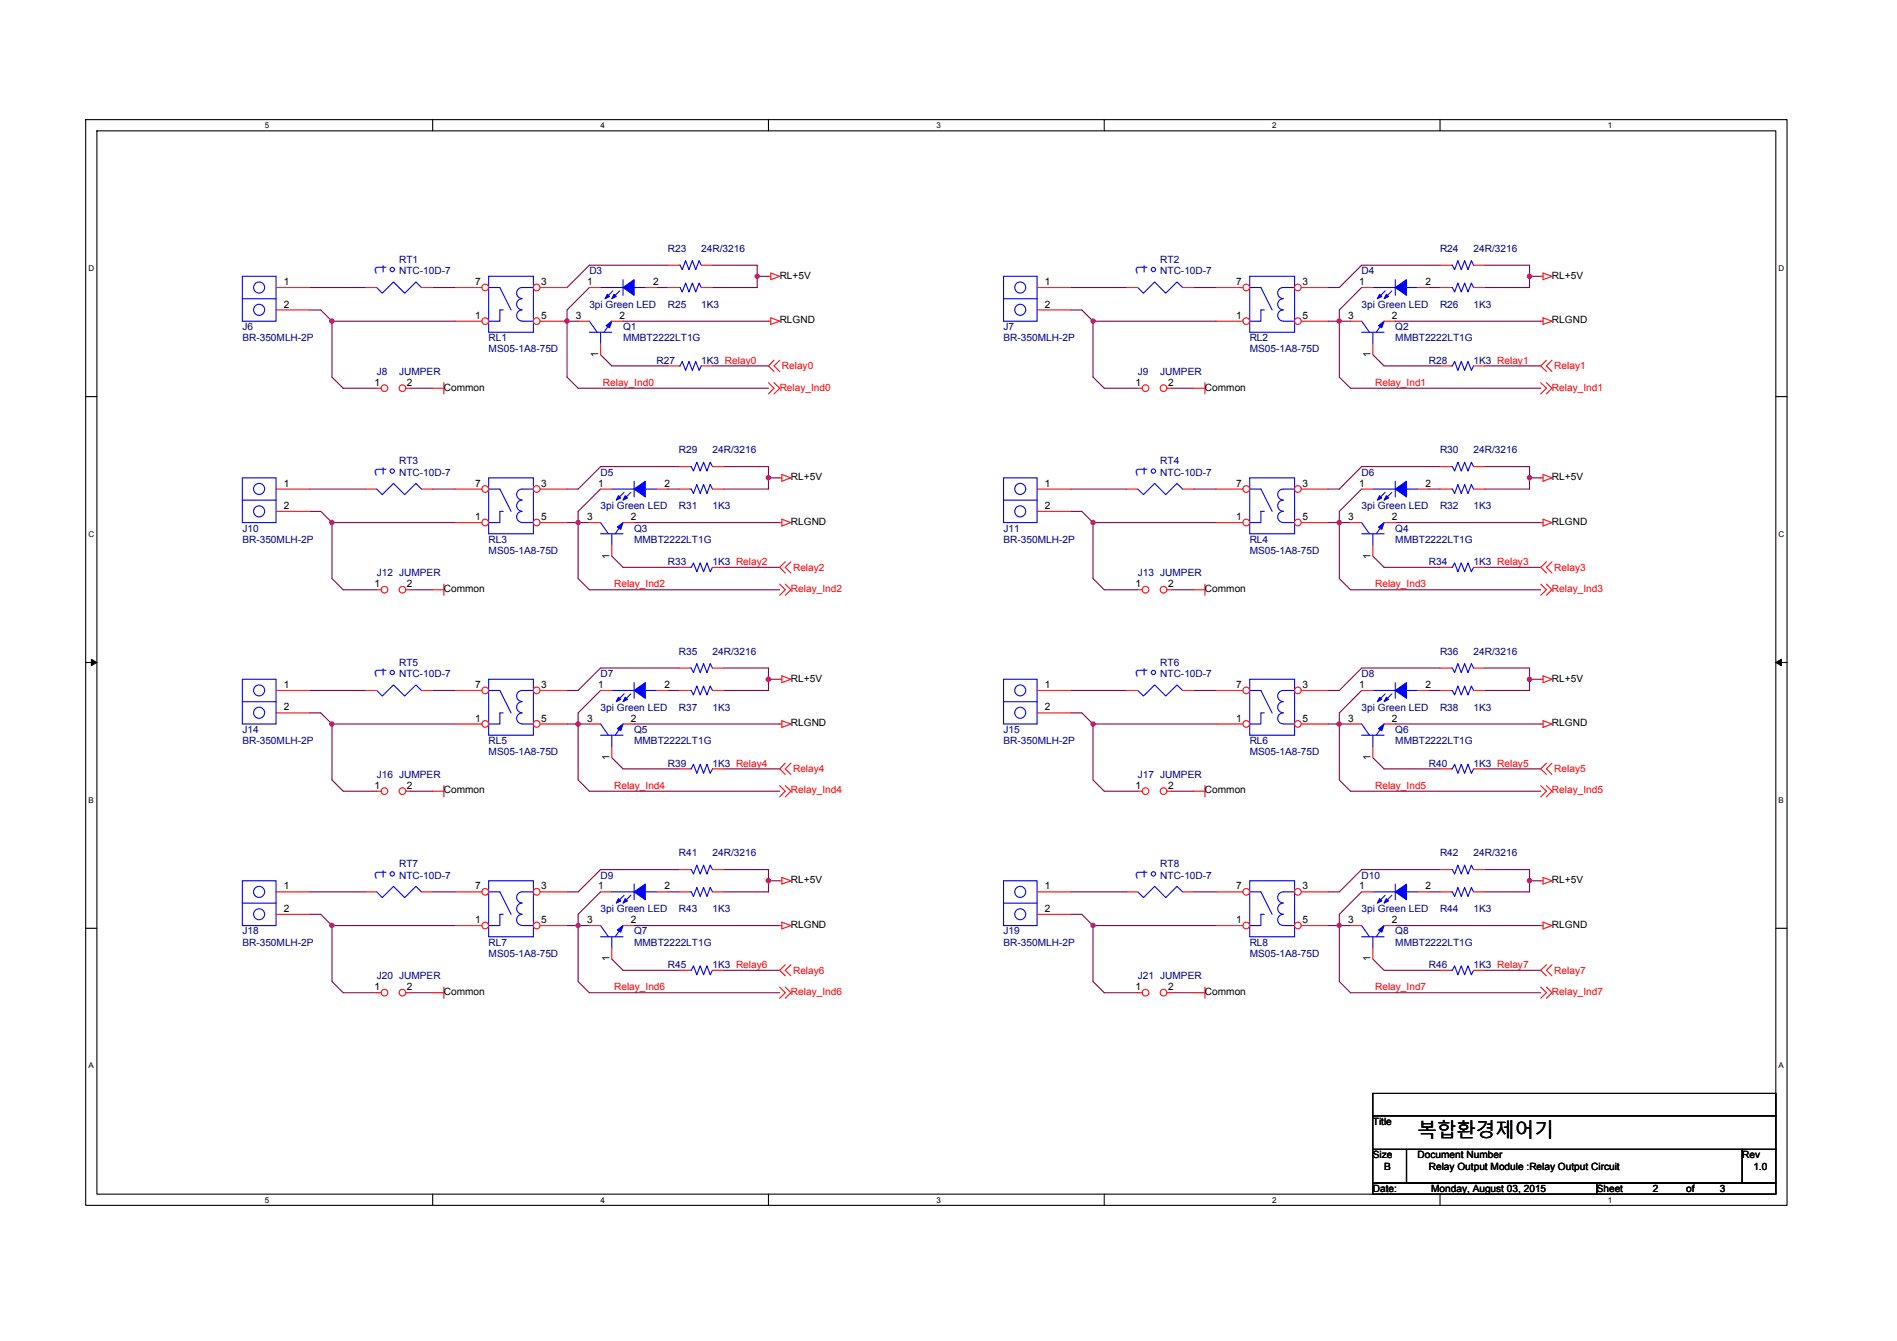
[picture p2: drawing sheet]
<svg xmlns="http://www.w3.org/2000/svg" width="297mm" height="210mm" viewBox="0 0 297 210" stroke-linecap="round" stroke-linejoin="round" font-family="sans-serif">
<path d="M13.4 18.7h266.4v170h-266.4zM15.2 20.5h262.9v166.5h-262.9z" fill="none" stroke="#000" stroke-width=".17"/>
<g fill="#fff">
<path d="M41.5 18.9h.6v1.4h-.6z"/>
<path d="M41.5 187.2h.6v1.4h-.6z"/>
</g>
<path d="M67.8 18.7v1.8M67.8 187v1.7" fill="none" stroke="#000" stroke-width=".17"/>
<g fill="#fff">
<path d="M94 18.9h.7v1.4h-.7z"/>
<path d="M94 187.2h.7v1.4h-.7z"/>
</g>
<path d="M120.3 18.7v1.8M120.3 187v1.7" fill="none" stroke="#000" stroke-width=".17"/>
<g fill="#fff">
<path d="M146.6 18.9h.7v1.4h-.7z"/>
<path d="M146.6 187.2h.7v1.4h-.7z"/>
</g>
<path d="M172.9 18.7v1.8M172.9 187v1.7" fill="none" stroke="#000" stroke-width=".17"/>
<g fill="#fff">
<path d="M199.2 18.9h.7v1.4h-.7z"/>
<path d="M199.2 187.2h.7v1.4h-.7z"/>
</g>
<path d="M225.5 18.7v1.8M225.5 187v1.7" fill="none" stroke="#000" stroke-width=".17"/>
<g fill="#fff">
<path d="M251.8 18.9h.7v1.4h-.7z"/>
<path d="M251.8 187.2h.7v1.4h-.7z"/>
<path d="M13.9 41.3h.8v1.4h-.8z"/>
<path d="M278.5 41.3h.9v1.4h-.9z"/>
<path d="M13.9 82.9h.8v1.4h-.8z"/>
<path d="M278.5 82.9h.9v1.4h-.9z"/>
</g>
<path d="M13.4 62.1h1.8M278.1 62.1h1.7" fill="none" stroke="#000" stroke-width=".17"/>
<g fill="#fff">
<path d="M13.9 124.5h.8v1.4h-.8z"/>
<path d="M278.5 124.5h.8v1.4h-.8z"/>
</g>
<path d="M13.4 103.7h1.8M278.1 103.7h1.7" fill="none" stroke="#000" stroke-width=".17"/>
<path d="M14.3 103.2l.9 .5-.9 .5zM278.1 103.7l.8-.5v1z" fill="#000" stroke="#000" stroke-width=".16"/>
<g fill="#fff">
<path d="M13.8 166.2h.9v1.4h-.9z"/>
<path d="M278.5 166.2h.8v1.4h-.8z"/>
</g>
<path d="M13.4 145.4h1.8M278.1 145.4h1.7M215 171.2h63.1v3.5h-63.1zM215 174.7h63.1v5.3h-63.1zM215 180h5.2v5.2h-5.2zM220.2 180h52.6v5.2h-52.6zM272.8 180h5.3v5.2h-5.3zM215 185.2h35v1.8h-35zM250 185.2h28.1v1.8h-28.1z" fill="none" stroke="#000" stroke-width=".17"/>
<g fill="none" stroke="#800040" stroke-width=".17">
<path d="M48.5 48.5h1.7l1.8 1.8M48.5 45h8.7M52 50.3h19.3M52 50.3v8.8l1.7 1.7h5.3M67.8 45h3.5M88.8 50.3v8.8l1.7 1.7h29.8M88.8 50.3h1.7M92.3 45l-3.5 3.5v1.8M94 55.5l1.8 1.8h8.8M97.6 50.3h22.7M102.8 45h1.8M104.6 41.5h-12.3l-3.5 3.5"/>
<path d="M111.6 41.5h7v1.8h1.7M111.6 57.3h8.7M118.6 43.3v1.7h-7M167.7 48.5h1.7l1.8 1.8M167.7 45h8.7M171.2 50.3v8.8l1.7 1.7h5.3M171.2 50.3h19.2M186.9 45h3.5M208 50.3h1.7M209.7 50.3h1.8M209.7 50.3v8.8l1.8 1.7h29.8M213.2 45l-3.5 3.5v1.8"/>
<path d="M215 55.5l1.7 1.8h8.8M218.5 50.3h22.8M223.7 45h1.8M225.5 41.5h-12.3l-3.5 3.5h-1.7M232.5 57.3h8.8M232.5 41.5h7v1.8h1.8M239.5 43.3v1.7h-7M48.5 76.6h8.7M64.2 60.8h3.6M67.8 76.6h3.5M94 76.6l-3.5 3.5v1.7M104.6 76.6h1.7"/>
<path d="M106.3 73.1h-12.3l-3.5 3.5h-1.7M113.3 73.1h7v1.7M120.3 74.8v1.8h-7M120.3 74.8h1.8M167.7 76.6h8.7M183.4 60.8h3.5M186.9 76.6h3.5M213.2 76.6l-3.5 3.5v1.7M223.7 76.6h1.8M225.5 73.1h-12.3l-3.5 3.5h-1.7M232.5 73.1h7v1.7M239.5 74.8h1.8"/>
<path d="M239.5 74.8v1.8h-7M48.5 80.1h1.7l1.8 1.7M52 81.8v8.8l1.7 1.8h5.3M52 81.8h19.3M64.2 92.4h3.6M88.8 81.8h1.7M90.5 81.8v8.8l1.8 1.8h29.8M90.5 81.8h1.8M95.8 87.1l1.8 1.7h8.7M99.3 81.8h22.8M113.3 88.8h8.8M167.7 80.1h1.7l1.8 1.7"/>
<path d="M171.2 81.8v8.8l1.7 1.8h5.3M171.2 81.8h19.2M183.4 92.4h3.5M208 81.8h1.7M209.7 81.8h1.8M209.7 81.8v8.8l1.8 1.8h29.8M215 87.1l1.7 1.7h8.8M218.5 81.8h22.8M232.5 88.8h8.8M48.5 111.6h1.7l1.8 1.8M48.5 108.1h8.7M52 113.4h19.3"/>
<path d="M52 113.4v8.7l1.7 1.8h5.3M67.8 108.1h3.5M88.8 113.4h1.7M90.5 113.4v8.7l1.8 1.8h29.8M90.5 113.4h1.8M94 108.1l-3.5 3.5v1.8M95.8 118.6l1.8 1.8h8.7M99.3 113.4h22.8M104.6 108.1h1.7M106.3 104.6h-12.3l-3.5 3.5h-1.7M113.3 104.6h7v1.8M120.3 106.4v1.7h-7"/>
<path d="M120.3 106.4h1.8M167.7 111.6h1.7l1.8 1.8M167.7 108.1h8.7M171.2 113.4v8.7l1.7 1.8h5.3M171.2 113.4h19.2M186.9 108.1h3.5M208 113.4h1.7M209.7 113.4h1.8M209.7 113.4v8.7l1.8 1.8h29.8M213.2 108.1l-3.5 3.5v1.8M215 118.6l1.7 1.8h8.8M218.5 113.4h22.8"/>
<path d="M223.7 108.1h1.8M225.5 104.6h-12.3l-3.5 3.5h-1.7M232.5 104.6h7v1.8M239.5 106.4h1.8M239.5 106.4v1.7h-7M48.5 139.7h8.7M64.2 123.9h3.6M67.8 139.7h3.5M94 139.7l-3.5 3.5v1.7M104.6 139.7h1.7M106.3 136.2h-12.3l-3.5 3.5h-1.7M113.3 136.2h7v1.7"/>
<path d="M113.3 120.4h8.8M120.3 137.9v1.8h-7M120.3 137.9h1.8M167.7 139.7h8.7M183.4 123.9h3.5M186.9 139.7h3.5M213.2 139.7l-3.5 3.5v1.7M223.7 139.7h1.8M225.5 136.2h-12.3l-3.5 3.5h-1.7M232.5 120.4h8.8M232.5 136.2h7v1.7M239.5 137.9v1.8h-7"/>
<path d="M239.5 137.9h1.8M48.5 143.2h1.7l1.8 1.7M52 144.9h19.3M52 144.9v8.8l1.7 1.7h5.3M64.2 155.4h3.6M88.8 144.9h1.7M90.5 144.9v8.8l1.8 1.7h29.8M90.5 144.9h1.8M95.8 150.2l1.8 1.7h8.7M99.3 144.9h22.8M113.3 151.9h8.8M167.7 143.2h1.7l1.8 1.7"/>
<path d="M171.2 144.9h19.2M171.2 144.9v8.8l1.7 1.7h5.3M183.4 155.4h3.5M208 144.9h1.7M209.7 144.9h1.8M209.7 144.9v8.8l1.8 1.7h29.8M215 150.2l1.7 1.7h8.8M218.5 144.9h22.8M232.5 151.9h8.8"/>
</g>
<g fill="#f0f" stroke="#f0f" stroke-width=".17">
<circle cx="52" cy="50.3" r=".34"/>
<circle cx="171.2" cy="113.4" r=".34"/>
<circle cx="52" cy="81.8" r=".34"/>
<circle cx="171.1" cy="81.8" r=".34"/>
<circle cx="52" cy="113.4" r=".34"/>
<circle cx="52" cy="144.9" r=".34"/>
<circle cx="171.2" cy="144.9" r=".34"/>
<circle cx="239.5" cy="43.3" r=".34"/>
<circle cx="209.7" cy="50.3" r=".34"/>
<circle cx="120.3" cy="74.8" r=".35"/>
<circle cx="90.5" cy="81.8" r=".34"/>
<circle cx="239.5" cy="74.8" r=".34"/>
<circle cx="209.7" cy="81.8" r=".34"/>
<circle cx="120.3" cy="106.4" r=".35"/>
<circle cx="90.5" cy="113.4" r=".34"/>
<circle cx="239.5" cy="106.4" r=".34"/>
<circle cx="209.7" cy="113.4" r=".34"/>
<circle cx="120.3" cy="137.9" r=".35"/>
<circle cx="90.5" cy="144.9" r=".34"/>
<circle cx="239.5" cy="137.9" r=".34"/>
<circle cx="209.7" cy="144.9" r=".34"/>
<circle cx="118.6" cy="43.3" r=".34"/>
<circle cx="88.8" cy="50.3" r=".34"/>
<circle cx="171.2" cy="50.3" r=".34"/>
</g>
<g fill="none" stroke="#f00" stroke-width=".17">
<path d="M69.5 59.9v1.8M120.3 43.3h.4M120.3 50.3h.4M120.3 59.9l.9 .9-.9 .9M120.7 42.8l1.4 .5-1.4 .5zM120.7 49.8l1.4 .5-1.4 .5zM121.2 56.4l-.9 .9 .9 .9M121.2 59.9l.9 .9-.9 .9M122.1 56.4l-.9 .9 .9 .9M188.7 59.9v1.8M241.3 59.9l.8 .9-.8 .9M241.3 43.3h.3"/>
<path d="M241.3 50.3h.3M241.6 42.8l1.4 .5-1.4 .5zM241.6 49.8l1.4 .5-1.4 .5zM242.1 59.9l.9 .9-.9 .9M242.1 56.4l-.8 .9 .8 .9M243 56.4l-.9 .9 .9 .9M67.8 60.8h1.7M122.1 74.8h.3M122.4 74.3l1.4 .5-1.4 .6zM186.9 60.8h1.8M241.3 74.8h.3M241.6 74.3l1.4 .5-1.4 .6z"/>
<path d="M67.8 92.4h1.7M69.5 91.5v1.7M122.1 91.5l.9 .9-.9 .8M122.1 81.8h.3M122.4 81.3l1.4 .5-1.4 .6zM123 91.5l.8 .9-.8 .8M123 88l-.9 .8 .9 .9M123.8 88l-.8 .8 .8 .9M186.9 92.4h1.8M188.7 91.5v1.7M241.3 91.5l.8 .9-.8 .8M241.3 81.8h.3"/>
<path d="M241.6 81.3l1.4 .5-1.4 .6zM242.1 91.5l.9 .9-.9 .8M242.1 88l-.8 .8 .8 .9M243 88l-.9 .8 .9 .9M122.1 106.4h.3M122.1 113.4h.3M122.4 105.8l1.4 .6-1.4 .5zM122.4 112.9l1.4 .5-1.4 .5zM123 119.5l-.9 .9 .9 .9M123.8 119.5l-.8 .9 .8 .9M225.5 108.1h1.7M230.7 108.1h1.8"/>
<path d="M241.3 106.4h.3M241.3 113.4h.3M241.6 105.8l1.4 .6-1.4 .5zM241.6 112.9l1.4 .5-1.4 .5zM242.1 119.5l-.8 .9 .8 .9M243 119.5l-.9 .9 .9 .9M67.8 123.9h1.7M69.5 123v1.8M122.1 123l.9 .9-.9 .9M122.1 137.9h.3M122.4 137.4l1.4 .5-1.4 .5zM123 123l.8 .9-.8 .9"/>
<path d="M186.9 123.9h1.8M188.7 123v1.8M241.3 123l.8 .9-.8 .9M241.3 137.9h.3M241.6 137.4l1.4 .5-1.4 .5zM242.1 123l.9 .9-.9 .9M67.8 155.4h1.7M69.5 154.6v1.7M122.1 154.6l.9 .8-.9 .9M122.1 144.9h.3M122.4 144.4l1.4 .5-1.4 .6zM123 154.6l.8 .8-.8 .9"/>
<path d="M123 151.1l-.9 .8 .9 .9M123.8 151.1l-.8 .8 .8 .9M186.9 155.4h1.8M188.7 154.6v1.7M241.3 154.6l.8 .8-.8 .9M241.3 144.9h.3M241.6 144.4l1.4 .5-1.4 .6zM242.1 154.6l.9 .8-.9 .9M242.1 151.1l-.8 .8 .8 .9M243 151.1l-.9 .8 .9 .9"/>
</g>
<path d="M195.7 76.6h1.7l1.8 3.5M195.7 74.8h7v8.8h-7zM200.9 78.3a.87 .87 0 0 0-.8 .9 .87 .87 0 0 0 .8 .9M202.7 76.6h-1.8a.86 .86 0 0 0-.8 .8 .86 .86 0 0 0 .8 .9M198 80.1h-.6v1.7h-1.7M200.9 80.1a.87 .87 0 0 0-.8 .8 .87 .87 0 0 0 .8 .9h1.8M227.2 108.1h.2l.4 .7 .5-1.4 .5 1.4 .5-1.4 .6 1.4 .5-1.4 .3 .7" fill="none" stroke="#00f" stroke-width=".17"/>
<circle cx="195.1" cy="81.8" r=".52" fill="#fff" stroke="#f00" stroke-width=".17"/>
<path d="M190.4 81.8h4.2" fill="none" stroke="#f00" stroke-width=".17"/>
<circle cx="203.2" cy="76.6" r=".52" fill="#fff" stroke="#f00" stroke-width=".17"/>
<path d="M203.8 76.6h4.2" fill="none" stroke="#f00" stroke-width=".17"/>
<circle cx="203.2" cy="81.8" r=".52" fill="#fff" stroke="#f00" stroke-width=".17"/>
<path d="M203.8 81.8h4.2" fill="none" stroke="#f00" stroke-width=".17"/>
<circle cx="195.1" cy="76.6" r=".52" fill="#fff" stroke="#f00" stroke-width=".17"/>
<path d="M104.6 41.5h1.7M109.8 41.5h1.8M176.4 45h1.8M185.2 45h1.7M43.2 76.6h5.3M190.4 76.6h4.2M43.2 80.1h5.3" fill="none" stroke="#f00" stroke-width=".17"/>
<g fill="none" stroke="#00f" stroke-width=".17">
<path d="M106.3 41.5h.2l.3 .7 .6-1.4 .5 1.4 .5-1.4 .5 1.4 .6-1.4 .3 .7M178.2 45l.8 .9 1.8-1.7 1.7 1.7 1.8-1.7 .9 .8M195.7 45h1.7l1.8 3.5M195.7 43.3h7v8.7h-7zM198 48.5h-.6v1.8h-1.7M200.9 46.8a.87 .87 0 0 0-.8 .8 .87 .87 0 0 0 .8 .9M200.9 48.5a.87 .87 0 0 0-.8 .9 .87 .87 0 0 0 .8 .9M201 50.3h1.7M202.7 45h-1.8a.87 .87 0 0 0-.8 .9 .87 .87 0 0 0 .8 .9M37.9 74.8h5.3v7h-5.3zM37.9 78.3h5.3"/>
<circle cx="180.6" cy="42.2" r=".34"/>
<circle cx="40.6" cy="76.6" r=".87"/>
<circle cx="40.6" cy="80.1" r=".87"/>
</g>
<circle cx="195.1" cy="50.3" r=".52" fill="#fff" stroke="#f00" stroke-width=".17"/>
<path d="M190.4 50.3h4.2" fill="none" stroke="#f00" stroke-width=".17"/>
<circle cx="203.2" cy="45" r=".52" fill="#fff" stroke="#f00" stroke-width=".17"/>
<path d="M203.8 45h4.2" fill="none" stroke="#f00" stroke-width=".17"/>
<circle cx="203.2" cy="50.3" r=".52" fill="#fff" stroke="#f00" stroke-width=".17"/>
<path d="M203.8 50.3h4.2" fill="none" stroke="#f00" stroke-width=".17"/>
<circle cx="195.1" cy="45" r=".52" fill="#fff" stroke="#f00" stroke-width=".17"/>
<path d="M190.4 45h4.2" fill="none" stroke="#f00" stroke-width=".17"/>
<circle cx="60.2" cy="155.4" r=".52" fill="#fff" stroke="#f00" stroke-width=".17"/>
<path d="M59 155.4h.7" fill="none" stroke="#f00" stroke-width=".17"/>
<circle cx="63" cy="155.4" r=".52" fill="#fff" stroke="#f00" stroke-width=".17"/>
<g fill="none" stroke="#f00" stroke-width=".17">
<path d="M43.2 45h5.3M43.2 48.5h5.3M213.2 45h1.8M222 45h1.7M162.4 76.6h5.3M213.2 76.6h1.8M222 76.6h1.7M92.3 81.8h1.7M95.8 85.3v1.8M97.6 81.8h1.7M162.4 80.1h5.3M211.5 113.4h1.7"/>
<path d="M213.2 108.1h1.8M215 116.9v1.7M216.7 113.4h1.8M222 108.1h1.7M43.2 139.7h5.3M106.3 136.2h1.8M111.6 136.2h1.7M213.2 139.7h1.8M222 139.7h1.7M225.5 139.7h1.7M225.5 136.2h1.7M230.7 139.7h1.8"/>
<path d="M230.7 136.2h1.8M43.2 143.2h5.3M63.6 155.4h.6M225.5 151.9h1.7M230.7 151.9h1.8"/>
</g>
<g fill="none" stroke="#00f" stroke-width=".17">
<path d="M37.9 43.3h5.3v7h-5.3zM37.9 46.8h5.3M215 45h3.5M216.9 45.6l-1 1M217.9 45.6l-1 1M218.5 43.8v2.4M220.2 45h1.8M157.1 74.8h5.3v7h-5.3zM157.1 78.3h5.3M215 76.6h3.5M216.9 77.1l-1 1M217.9 77.1l-1 1"/>
<path d="M218.5 75.4v2.4M220.2 76.6h1.8M94 81.8l1.3 1.8M94 83.6h3.6M95.8 83.6v1.7M97.6 81.8l-1.3 1.8M213.2 113.4l1.2 1.7M213.2 115.1h3.5M215 115.1v1.8M215 108.1h3.5M216.7 113.4l-1.2 1.7M216.9 108.6l-1 1.1"/>
<path d="M217.9 108.6l-1 1.1M218.5 106.9v2.4M220.2 108.1h1.8M37.9 137.9h5.3v7h-5.3zM108.1 136.2h.1l.4 .7 .5-1.4 .5 1.4 .6-1.4 .5 1.4 .5-1.4 .4 .7M215 139.7h3.5M218.5 138.4v2.5M220.2 139.7h1.8M227.2 139.7h.2l.4 .7 .5-1.4 .5 1.4 .5-1.4 .6 1.4 .5-1.4 .3 .7M227.2 136.2h.2l.4 .7 .5-1.4 .5 1.4 .5-1.4 .6 1.4 .5-1.4 .3 .7M37.9 141.4h5.3M216.9 140.2l-1 1"/>
<path d="M217.9 140.2l-1 1M227.2 151.9h.2l.4-.7 .5 1.4 .5-1.4 .5 1.4 .6-1.4 .5 1.4 .3-.7"/>
<circle cx="40.6" cy="48.5" r=".87"/>
<circle cx="40.6" cy="45" r=".87"/>
<circle cx="159.7" cy="76.6" r=".86"/>
<circle cx="159.7" cy="80.1" r=".86"/>
<circle cx="40.6" cy="139.7" r=".87"/>
<circle cx="40.6" cy="143.2" r=".86"/>
</g>
<g fill="#00f" stroke="#00f" stroke-width=".17">
<path d="M218.5 139.7l1.7-1.3v2.5z" fill-rule="evenodd"/>
<path d="M216 140.7l.4 .4-.7 .3z" fill-rule="evenodd"/>
<path d="M217.1 140.7l.3 .4-.7 .3z" fill-rule="evenodd"/>
<path d="M215.9 114.1l.8-.7-.3 1z" fill-rule="evenodd"/>
<path d="M218.5 108.1l1.7-1.2v2.4z" fill-rule="evenodd"/>
<path d="M216 109.2l.4 .3-.7 .4z" fill-rule="evenodd"/>
<path d="M217.1 109.2l.3 .3-.7 .4z" fill-rule="evenodd"/>
<path d="M218.5 76.6l1.7-1.2v2.4z" fill-rule="evenodd"/>
<path d="M216 77.6l.4 .4-.7 .3z" fill-rule="evenodd"/>
<path d="M217.1 77.6l.3 .4-.7 .3z" fill-rule="evenodd"/>
<path d="M96.7 82.5l.9-.7-.4 1.1z" fill-rule="evenodd"/>
<path d="M218.5 45l1.7-1.2v2.4z" fill-rule="evenodd"/>
<path d="M216 46.1l.4 .3-.7 .4z" fill-rule="evenodd"/>
<path d="M217.1 46.1l.3 .3-.7 .4z" fill-rule="evenodd"/>
</g>
<circle cx="60.2" cy="92.3" r=".52" fill="#fff" stroke="#f00" stroke-width=".17"/>
<path d="M59 92.4h.7" fill="none" stroke="#f00" stroke-width=".17"/>
<circle cx="63" cy="92.3" r=".52" fill="#fff" stroke="#f00" stroke-width=".17"/>
<path d="M63.6 92.4h.6" fill="none" stroke="#f00" stroke-width=".17"/>
<path d="M76.5 139.7h1.8l1.7 3.5M76.5 137.9h7v8.8h-7zM81.7 139.7a.87 .87 0 0 0-.8 .8 .87 .87 0 0 0 .8 .9M81.8 139.7h1.7M78.8 143.2h-.5v1.7h-1.8M81.7 141.4a.87 .87 0 0 0-.8 .9 .87 .87 0 0 0 .8 .9 .88 .88 0 0 0-.8 .8 .88 .88 0 0 0 .8 .9M81.8 144.9h1.7" fill="none" stroke="#00f" stroke-width=".17"/>
<circle cx="76" cy="144.9" r=".52" fill="#fff" stroke="#f00" stroke-width=".17"/>
<path d="M71.3 144.9h4.2" fill="none" stroke="#f00" stroke-width=".17"/>
<circle cx="84" cy="139.6" r=".52" fill="#fff" stroke="#f00" stroke-width=".17"/>
<path d="M84.6 139.7h4.2" fill="none" stroke="#f00" stroke-width=".17"/>
<circle cx="84" cy="144.9" r=".52" fill="#fff" stroke="#f00" stroke-width=".17"/>
<path d="M84.6 144.9h4.2" fill="none" stroke="#f00" stroke-width=".17"/>
<circle cx="76" cy="139.6" r=".52" fill="#fff" stroke="#f00" stroke-width=".17"/>
<path d="M71.3 139.7h4.2" fill="none" stroke="#f00" stroke-width=".17"/>
<path d="M195.7 108.1h1.7l1.8 3.5M195.7 106.4h7v8.7h-7zM198 111.6h-.6v1.8h-1.7M200.9 109.9a.87 .87 0 0 0-.8 .8 .87 .87 0 0 0 .8 .9M200.9 111.6a.86 .86 0 0 0-.8 .9 .86 .86 0 0 0 .8 .8l1.8 .1M202.7 108.1h-1.8a.87 .87 0 0 0-.8 .9 .87 .87 0 0 0 .8 .9" fill="none" stroke="#00f" stroke-width=".17"/>
<circle cx="195.1" cy="113.4" r=".52" fill="#fff" stroke="#f00" stroke-width=".17"/>
<path d="M190.4 113.4h4.2" fill="none" stroke="#f00" stroke-width=".17"/>
<circle cx="203.2" cy="108.1" r=".52" fill="#fff" stroke="#f00" stroke-width=".17"/>
<path d="M203.8 108.1h4.2" fill="none" stroke="#f00" stroke-width=".17"/>
<circle cx="203.2" cy="113.4" r=".52" fill="#fff" stroke="#f00" stroke-width=".17"/>
<path d="M203.8 113.4h4.2" fill="none" stroke="#f00" stroke-width=".17"/>
<circle cx="195.1" cy="108.1" r=".52" fill="#fff" stroke="#f00" stroke-width=".17"/>
<path d="M190.4 108.1h4.2" fill="none" stroke="#f00" stroke-width=".17"/>
<circle cx="179.4" cy="60.8" r=".52" fill="#fff" stroke="#f00" stroke-width=".17"/>
<path d="M178.2 60.8h.7" fill="none" stroke="#f00" stroke-width=".17"/>
<circle cx="182.2" cy="60.8" r=".52" fill="#fff" stroke="#f00" stroke-width=".17"/>
<path d="M182.7 60.8h.7M225.5 76.6h1.7M230.7 76.6h1.8M162.4 139.7h5.3M162.4 143.2h5.3M211.5 144.9h1.7M215 148.4v1.8M216.7 144.9h1.8" fill="none" stroke="#f00" stroke-width=".17"/>
<g fill="none" stroke="#00f" stroke-width=".17">
<path d="M227.2 76.6h.2l.4 .7 .5-1.4 .5 1.4 .5-1.4 .6 1.4 .5-1.4 .3 .7M157.1 137.9h5.3v7h-5.3zM157.1 141.4h5.3M213.2 144.9l1.2 1.8M213.2 146.7h3.5M215 146.7v1.7M216.7 144.9l-1.2 1.8"/>
<circle cx="159.7" cy="139.7" r=".86"/>
<circle cx="159.8" cy="143.2" r=".86"/>
</g>
<path d="M215.9 145.6l.8-.7-.3 1.1z" fill-rule="evenodd" fill="#00f" stroke="#00f" stroke-width=".17"/>
<circle cx="179.4" cy="92.3" r=".52" fill="#fff" stroke="#f00" stroke-width=".17"/>
<path d="M178.2 92.4h.7" fill="none" stroke="#f00" stroke-width=".17"/>
<circle cx="182.2" cy="92.3" r=".52" fill="#fff" stroke="#f00" stroke-width=".17"/>
<path d="M90.5 50.3h1.8M94 53.8v1.7M95.8 50.3h1.8M182.7 92.4h.7" fill="none" stroke="#f00" stroke-width=".17"/>
<path d="M92.3 50.3l1.2 1.7M92.3 52h3.5M94 52v1.8M95.8 50.3l-1.2 1.7" fill="none" stroke="#00f" stroke-width=".17"/>
<path d="M94.9 51l.9-.7-.4 1z" fill-rule="evenodd" fill="#00f" stroke="#00f" stroke-width=".17"/>
<circle cx="179.4" cy="155.4" r=".52" fill="#fff" stroke="#f00" stroke-width=".17"/>
<path d="M178.2 155.4h.7" fill="none" stroke="#f00" stroke-width=".17"/>
<circle cx="182.2" cy="155.4" r=".52" fill="#fff" stroke="#f00" stroke-width=".17"/>
<g fill="none" stroke="#f00" stroke-width=".17">
<path d="M104.6 57.3h1.7M109.8 57.3h1.8M225.5 41.5h1.7M225.5 45h1.7M230.7 41.5h1.8M230.7 45h1.8M57.2 108.1h1.8M66 108.1h1.8M92.3 113.4h1.7M95.8 116.9v1.7M97.6 113.4h1.7M106.3 104.6h1.8"/>
<path d="M111.6 104.6h1.7M176.4 108.1h1.8M185.2 108.1h1.7M94 139.7h1.8M102.8 139.7h1.8M106.3 139.7h1.8M111.6 139.7h1.7M225.5 120.4h1.7M230.7 120.4h1.8M182.7 155.4h.7"/>
</g>
<g fill="none" stroke="#00f" stroke-width=".17">
<path d="M106.3 57.3h.2l.3-.7 .6 1.4 .5-1.4 .5 1.4 .5-1.4 .6 1.4 .3-.7M227.2 41.5h.2l.4 .7 .5-1.4 .5 1.4 .5-1.4 .6 1.4 .5-1.4 .3 .7M227.2 45h.2l.4 .7 .5-1.4 .5 1.4 .5-1.4 .6 1.4 .5-1.4 .3 .7M59 108.1l.9 .9 1.7-1.7 1.8 1.7 1.7-1.7 .9 .8M76.5 108.1h1.8l1.7 3.5M76.5 106.4h7v8.7h-7zM78.8 111.6h-.5v1.8h-1.8M81.7 108.1a.87 .87 0 0 0-.8 .9 .87 .87 0 0 0 .8 .9M81.7 109.9a.87 .87 0 0 0-.8 .8 .87 .87 0 0 0 .8 .9M81.7 111.6a.86 .86 0 0 0-.8 .9 .86 .86 0 0 0 .8 .8M81.8 113.4h1.7M81.8 108.1h1.7"/>
<path d="M94 113.4l1.3 1.7M94 115.1h3.6M95.8 115.1v1.8M97.6 113.4l-1.3 1.7M108.1 104.6h.1l.4 .7 .5-1.4 .5 1.4 .6-1.4 .5 1.4 .5-1.4 .4 .7M178.2 108.1l.8 .9 1.8-1.7 1.7 1.7 1.8-1.7 .9 .8M95.8 139.7h3.5M99.3 138.4v2.5M101 139.7h1.8M108.1 139.7h.1l.4 .7 .5-1.4 .5 1.4 .6-1.4 .5 1.4 .5-1.4 .4 .7M227.2 120.4h.2l.4-.7 .5 1.4 .5-1.4 .5 1.4 .6-1.4 .5 1.4 .3-.7M97.7 140.2l-1 1"/>
<path d="M98.8 140.2l-1.1 1"/>
<circle cx="61.4" cy="105.3" r=".34"/>
<circle cx="180.6" cy="105.3" r=".34"/>
</g>
<g fill="#00f" stroke="#00f" stroke-width=".17">
<path d="M96.7 114.1l.9-.7-.4 1z" fill-rule="evenodd"/>
<path d="M99.3 139.7l1.7-1.3v2.5z" fill-rule="evenodd"/>
<path d="M96.8 140.7l.4 .4-.7 .3z" fill-rule="evenodd"/>
<path d="M97.9 140.7l.4 .4-.7 .3z" fill-rule="evenodd"/>
</g>
<circle cx="76" cy="113.4" r=".52" fill="#fff" stroke="#f00" stroke-width=".17"/>
<path d="M71.3 113.4h4.2" fill="none" stroke="#f00" stroke-width=".17"/>
<circle cx="84" cy="108.1" r=".52" fill="#fff" stroke="#f00" stroke-width=".17"/>
<path d="M84.6 108.1h4.2" fill="none" stroke="#f00" stroke-width=".17"/>
<circle cx="84" cy="113.4" r=".52" fill="#fff" stroke="#f00" stroke-width=".17"/>
<path d="M84.6 113.4h4.2" fill="none" stroke="#f00" stroke-width=".17"/>
<circle cx="76" cy="108.1" r=".52" fill="#fff" stroke="#f00" stroke-width=".17"/>
<path d="M71.3 108.1h4.2" fill="none" stroke="#f00" stroke-width=".17"/>
<circle cx="179.4" cy="123.9" r=".52" fill="#fff" stroke="#f00" stroke-width=".17"/>
<path d="M178.2 123.9h.7" fill="none" stroke="#f00" stroke-width=".17"/>
<circle cx="182.2" cy="123.9" r=".52" fill="#fff" stroke="#f00" stroke-width=".17"/>
<path d="M182.7 123.9h.7" fill="none" stroke="#f00" stroke-width=".17"/>
<path d="M76.5 76.6h1.8l1.7 3.5M76.5 74.8h7v8.8h-7zM81.7 76.6a.86 .86 0 0 0-.8 .8 .86 .86 0 0 0 .8 .9M81.7 78.3a.87 .87 0 0 0-.8 .9 .87 .87 0 0 0 .8 .9M81.8 76.6h1.7M78.8 80.1h-.5v1.7h-1.8M81.7 80.1a.87 .87 0 0 0-.8 .8 .87 .87 0 0 0 .8 .9M81.8 81.8h1.7" fill="none" stroke="#00f" stroke-width=".17"/>
<circle cx="76" cy="81.8" r=".52" fill="#fff" stroke="#f00" stroke-width=".17"/>
<path d="M71.3 81.8h4.2" fill="none" stroke="#f00" stroke-width=".17"/>
<circle cx="84" cy="76.6" r=".52" fill="#fff" stroke="#f00" stroke-width=".17"/>
<path d="M84.6 76.6h4.2" fill="none" stroke="#f00" stroke-width=".17"/>
<circle cx="84" cy="81.8" r=".52" fill="#fff" stroke="#f00" stroke-width=".17"/>
<path d="M84.6 81.8h4.2" fill="none" stroke="#f00" stroke-width=".17"/>
<circle cx="76" cy="76.6" r=".52" fill="#fff" stroke="#f00" stroke-width=".17"/>
<path d="M162.4 45h5.3M162.4 48.5h5.3M71.3 76.6h4.2" fill="none" stroke="#f00" stroke-width=".17"/>
<g fill="none" stroke="#00f" stroke-width=".17">
<path d="M157.1 43.3h5.3v7h-5.3zM157.1 46.8h5.3"/>
<circle cx="159.7" cy="48.5" r=".86"/>
<circle cx="159.7" cy="45" r=".86"/>
</g>
<circle cx="60.2" cy="60.8" r=".52" fill="#fff" stroke="#f00" stroke-width=".17"/>
<path d="M59 60.8h.7" fill="none" stroke="#f00" stroke-width=".17"/>
<circle cx="63" cy="60.8" r=".52" fill="#fff" stroke="#f00" stroke-width=".17"/>
<path d="M211.5 50.3h1.7M215 53.8v1.7M216.7 50.3h1.8M63.6 60.8h.6" fill="none" stroke="#f00" stroke-width=".17"/>
<path d="M76.5 45h1.8l1.7 3.5M76.5 43.3h7v8.7h-7zM78.8 48.5h-.5v1.8h-1.8M81.7 45a.87 .87 0 0 0-.8 .9 .87 .87 0 0 0 .8 .9M81.7 46.8a.87 .87 0 0 0-.8 .8 .87 .87 0 0 0 .8 .9M81.7 48.5a.87 .87 0 0 0-.8 .9 .87 .87 0 0 0 .8 .9M81.8 50.3h1.7M81.8 45h1.7M213.2 50.3l1.2 1.7M213.2 52h3.5M215 52v1.8M216.7 50.3l-1.2 1.7" fill="none" stroke="#00f" stroke-width=".17"/>
<path d="M215.9 51l.8-.7-.3 1z" fill-rule="evenodd" fill="#00f" stroke="#00f" stroke-width=".17"/>
<circle cx="76" cy="50.3" r=".52" fill="#fff" stroke="#f00" stroke-width=".17"/>
<path d="M71.3 50.3h4.2" fill="none" stroke="#f00" stroke-width=".17"/>
<circle cx="84" cy="45" r=".52" fill="#fff" stroke="#f00" stroke-width=".17"/>
<path d="M84.6 45h4.2" fill="none" stroke="#f00" stroke-width=".17"/>
<circle cx="84" cy="50.3" r=".52" fill="#fff" stroke="#f00" stroke-width=".17"/>
<path d="M84.6 50.3h4.2" fill="none" stroke="#f00" stroke-width=".17"/>
<circle cx="76" cy="45" r=".52" fill="#fff" stroke="#f00" stroke-width=".17"/>
<path d="M57.2 45h1.8M66 45h1.8M71.3 45h4.2M43.2 108.1h5.3M43.2 111.6h5.3" fill="none" stroke="#f00" stroke-width=".17"/>
<g fill="none" stroke="#00f" stroke-width=".17">
<path d="M59 45l.9 .9 1.7-1.7 1.8 1.7 1.7-1.7 .9 .8M37.9 106.4h5.3v7h-5.3zM37.9 109.9h5.3M195.7 139.7h1.7l1.8 3.5M195.7 137.9h7v8.8h-7zM202.7 139.7h-1.8a.87 .87 0 0 0-.8 .8 .87 .87 0 0 0 .8 .9M198 143.2h-.6v1.7h-1.7M200.9 141.4a.87 .87 0 0 0-.8 .9 .87 .87 0 0 0 .8 .9 .88 .88 0 0 0-.8 .8 .88 .88 0 0 0 .8 .9h1.8"/>
<circle cx="61.4" cy="42.2" r=".34"/>
<circle cx="40.6" cy="111.6" r=".87"/>
<circle cx="40.6" cy="108.1" r=".86"/>
</g>
<circle cx="195.1" cy="144.9" r=".52" fill="#fff" stroke="#f00" stroke-width=".17"/>
<path d="M190.4 144.9h4.2" fill="none" stroke="#f00" stroke-width=".17"/>
<circle cx="203.2" cy="139.6" r=".52" fill="#fff" stroke="#f00" stroke-width=".17"/>
<path d="M203.8 139.7h4.2" fill="none" stroke="#f00" stroke-width=".17"/>
<circle cx="203.2" cy="144.9" r=".52" fill="#fff" stroke="#f00" stroke-width=".17"/>
<path d="M203.8 144.9h4.2" fill="none" stroke="#f00" stroke-width=".17"/>
<circle cx="195.1" cy="139.6" r=".52" fill="#fff" stroke="#f00" stroke-width=".17"/>
<g fill="none" stroke="#f00" stroke-width=".17">
<path d="M92.3 45h1.7M101 45h1.8M57.2 76.6h1.8M66 76.6h1.8M94 76.6h1.8M102.8 76.6h1.8M106.3 76.6h1.8M106.3 73.1h1.8M111.6 76.6h1.7M111.6 73.1h1.7M176.4 76.6h1.8M185.2 76.6h1.7"/>
<path d="M225.5 73.1h1.7M230.7 73.1h1.8M162.4 108.1h5.3M162.4 111.6h5.3M225.5 104.6h1.7M230.7 104.6h1.8M190.4 139.7h4.2M92.3 144.9h1.7M95.8 148.4v1.8M97.6 144.9h1.7M106.3 151.9h1.8M111.6 151.9h1.7"/>
</g>
<g fill="none" stroke="#00f" stroke-width=".17">
<path d="M94 45h3.6M96 45.6l-1.1 1M97 45.6l-1 1M97.6 43.8v2.4M99.3 45h1.7M59 76.6l.9 .8 1.7-1.7 1.8 1.7 1.7-1.7 .9 .9M95.8 76.6h3.5M97.7 77.1l-1 1M98.8 77.1l-1.1 1M99.3 75.4v2.4M101 76.6h1.8M108.1 76.6h.1l.4 .7 .5-1.4 .5 1.4 .6-1.4 .5 1.4 .5-1.4 .4 .7"/>
<path d="M108.1 73.1h.1l.4 .7 .5-1.4 .5 1.4 .6-1.4 .5 1.4 .5-1.4 .4 .7M178.2 76.6l.8 .8 1.8-1.7 1.7 1.7 1.8-1.7 .9 .9M227.2 73.1h.2l.4 .7 .5-1.4 .5 1.4 .5-1.4 .6 1.4 .5-1.4 .3 .7M157.1 106.4h5.3v7h-5.3zM157.1 109.9h5.3M227.2 104.6h.2l.4 .7 .5-1.4 .5 1.4 .5-1.4 .6 1.4 .5-1.4 .3 .7M94 144.9l1.3 1.8M94 146.7h3.6M95.8 146.7v1.7M97.6 144.9l-1.3 1.8M108.1 151.9h.1l.4-.7 .5 1.4 .5-1.4 .6 1.4 .5-1.4 .5 1.4 .4-.7"/>
<circle cx="61.4" cy="73.8" r=".34"/>
<circle cx="180.6" cy="73.8" r=".34"/>
<circle cx="159.7" cy="111.6" r=".86"/>
<circle cx="159.8" cy="108.1" r=".86"/>
</g>
<g fill="#00f" stroke="#00f" stroke-width=".17">
<path d="M97.6 45l1.7-1.2v2.4z" fill-rule="evenodd"/>
<path d="M95.1 46.1l.3 .3-.7 .4z" fill-rule="evenodd"/>
<path d="M96.1 46.1l.4 .3-.7 .4z" fill-rule="evenodd"/>
<path d="M99.3 76.6l1.7-1.2v2.4z" fill-rule="evenodd"/>
<path d="M96.8 77.6l.4 .4-.7 .3z" fill-rule="evenodd"/>
<path d="M97.9 77.6l.4 .4-.7 .3z" fill-rule="evenodd"/>
<path d="M96.7 145.6l.9-.7-.4 1.1z" fill-rule="evenodd"/>
</g>
<circle cx="60.2" cy="123.9" r=".52" fill="#fff" stroke="#f00" stroke-width=".17"/>
<path d="M59 123.9h.7" fill="none" stroke="#f00" stroke-width=".17"/>
<circle cx="63" cy="123.9" r=".52" fill="#fff" stroke="#f00" stroke-width=".17"/>
<g fill="none" stroke="#f00" stroke-width=".17">
<path d="M104.6 45h1.7M109.8 45h1.8M225.5 57.3h1.7M230.7 57.3h1.8M106.3 88.8h1.8M111.6 88.8h1.7M211.5 81.8h1.7M215 85.3v1.8M216.7 81.8h1.8M225.5 88.8h1.7M230.7 88.8h1.8M94 108.1h1.8"/>
<path d="M102.8 108.1h1.8M106.3 108.1h1.8M111.6 108.1h1.7M57.2 139.7h1.8M63.6 123.9h.6M66 139.7h1.8M106.3 120.4h1.8M111.6 120.4h1.7M176.4 139.7h1.8M185.2 139.7h1.7"/>
</g>
<g fill="none" stroke="#00f" stroke-width=".17">
<path d="M106.3 45h.2l.3 .7 .6-1.4 .5 1.4 .5-1.4 .5 1.4 .6-1.4 .3 .7M227.2 57.3h.2l.4-.7 .5 1.4 .5-1.4 .5 1.4 .6-1.4 .5 1.4 .3-.7M108.1 88.8h.1l.4-.7 .5 1.4 .5-1.4 .6 1.4 .5-1.4 .5 1.4 .4-.7M213.2 81.8l1.2 1.8M213.2 83.6h3.5M215 83.6v1.7M216.7 81.8l-1.2 1.8M227.2 88.8h.2l.4-.7 .5 1.4 .5-1.4 .5 1.4 .6-1.4 .5 1.4 .3-.7M95.8 108.1h3.5M97.7 108.6l-1 1.1M98.8 108.6l-1.1 1.1M99.3 106.9v2.4"/>
<path d="M101 108.1h1.8M108.1 108.1h.1l.4 .7 .5-1.4 .5 1.4 .6-1.4 .5 1.4 .5-1.4 .4 .7M59 139.7l.9 .8 1.7-1.7 1.8 1.7 1.7-1.7 .9 .9M108.1 120.4h.1l.4-.7 .5 1.4 .5-1.4 .6 1.4 .5-1.4 .5 1.4 .4-.7M178.2 139.7l.8 .8 1.8-1.7 1.7 1.7 1.8-1.7 .9 .9"/>
<circle cx="61.4" cy="136.8" r=".34"/>
<circle cx="180.6" cy="136.8" r=".34"/>
</g>
<g fill="#00f" stroke="#00f" stroke-width=".17">
<path d="M99.3 108.1l1.7-1.2v2.4z" fill-rule="evenodd"/>
<path d="M96.8 109.2l.4 .3-.7 .4z" fill-rule="evenodd"/>
<path d="M97.9 109.2l.4 .3-.7 .4z" fill-rule="evenodd"/>
<path d="M215.9 82.5l.8-.7-.3 1.1z" fill-rule="evenodd"/>
</g>
<g fill="#f0f" stroke="#f0f" stroke-width=".17">
<circle cx="52" cy="50.3" r=".34"/>
<circle cx="171.2" cy="113.4" r=".34"/>
<circle cx="52" cy="81.8" r=".34"/>
<circle cx="171.1" cy="81.8" r=".34"/>
<circle cx="52" cy="113.4" r=".34"/>
<circle cx="52" cy="144.9" r=".34"/>
<circle cx="171.2" cy="144.9" r=".34"/>
<circle cx="239.5" cy="43.3" r=".34"/>
<circle cx="209.7" cy="50.3" r=".34"/>
<circle cx="120.3" cy="74.8" r=".35"/>
<circle cx="90.5" cy="81.8" r=".34"/>
<circle cx="239.5" cy="74.8" r=".34"/>
<circle cx="209.7" cy="81.8" r=".34"/>
<circle cx="120.3" cy="106.4" r=".35"/>
<circle cx="90.5" cy="113.4" r=".34"/>
<circle cx="239.5" cy="106.4" r=".34"/>
<circle cx="209.7" cy="113.4" r=".34"/>
<circle cx="120.3" cy="137.9" r=".35"/>
<circle cx="90.5" cy="144.9" r=".34"/>
<circle cx="239.5" cy="137.9" r=".34"/>
<circle cx="209.7" cy="144.9" r=".34"/>
<circle cx="118.6" cy="43.3" r=".34"/>
<circle cx="88.8" cy="50.3" r=".34"/>
<circle cx="171.2" cy="50.3" r=".34"/>
</g>
<g font-size="3.2" fill="#00f">
<text x="58.8" y="41.3" transform="rotate(90 58.8 41.3)">t</text>
<text x="177.9" y="41.3" transform="rotate(90 177.9 41.3)">t</text>
<text x="58.8" y="72.9" transform="rotate(90 58.8 72.9)">t</text>
<text x="177.9" y="72.9" transform="rotate(90 177.9 72.9)">t</text>
<text x="58.8" y="104.4" transform="rotate(90 58.8 104.4)">t</text>
<text x="177.9" y="104.4" transform="rotate(90 177.9 104.4)">t</text>
<text x="58.8" y="136" transform="rotate(90 58.8 136)">t</text>
<text x="177.9" y="136" transform="rotate(90 177.9 136)">t</text>
</g>
<text font-size="3" x="222" y="178">복합환경제어기</text>
<g font-size="1.6" fill="#000080">
<text x="62.5" y="41.2">RT1</text>
<text x="104.6" y="39.4">R23</text>
<text x="109.8" y="39.4">24R/3216</text>
<text x="181.7" y="41.2">RT2</text>
<text x="225.5" y="39.4">R24</text>
<text x="230.7" y="39.4">24R/3216</text>
<text x="62.5" y="42.9">NTC-10D-7</text>
<text x="92.3" y="42.9">D3</text>
<text x="181.7" y="42.9">NTC-10D-7</text>
<text x="213.2" y="42.9">D4</text>
<text x="37.9" y="51.7">J6</text>
<text x="37.9" y="53.4">BR-350MLH-2P</text>
<text x="76.5" y="53.4">RL1</text>
<text x="92.3" y="48.2">3pi Green LED</text>
<text x="97.6" y="51.7">Q1</text>
<text x="97.6" y="53.4">MMBT2222LT1G</text>
<text x="104.6" y="48.2">R25</text>
<text x="109.8" y="48.2">1K3</text>
<text x="157.1" y="51.7">J7</text>
<text x="157.1" y="53.4">BR-350MLH-2P</text>
<text x="195.7" y="53.4">RL2</text>
<text x="213.2" y="48.2">3pi Green LED</text>
<text x="218.5" y="51.7">Q2</text>
<text x="218.5" y="53.4">MMBT2222LT1G</text>
<text x="225.5" y="48.2">R26</text>
<text x="230.7" y="48.2">1K3</text>
<text x="59" y="58.7">J8</text>
<text x="62.5" y="58.7">JUMPER</text>
<text x="76.5" y="55.2">MS05-1A8-75D</text>
<text x="102.8" y="56.9">R27</text>
<text x="109.8" y="56.9">1K3 Relay0</text>
<text x="178.2" y="58.7">J9</text>
<text x="181.7" y="58.7">JUMPER</text>
<text x="195.7" y="55.2">MS05-1A8-75D</text>
<text x="223.7" y="56.9">R28</text>
<text x="230.7" y="56.9">1K3 Relay1</text>
<text x="106.3" y="71">R29</text>
<text x="111.6" y="71">24R/3216</text>
<text x="225.5" y="71">R30</text>
<text x="230.7" y="71">24R/3216</text>
<text x="62.5" y="72.7">RT3</text>
<text x="62.5" y="74.5">NTC-10D-7</text>
<text x="94" y="74.5">D5</text>
<text x="181.7" y="72.7">RT4</text>
<text x="181.7" y="74.5">NTC-10D-7</text>
<text x="213.2" y="74.5">D6</text>
<text x="37.9" y="83.2">J10</text>
<text x="94" y="79.7">3pi Green LED</text>
<text x="99.3" y="83.2">Q3</text>
<text x="106.3" y="79.7">R31</text>
<text x="111.6" y="79.7">1K3</text>
<text x="157.1" y="83.2">J11</text>
<text x="213.2" y="79.7">3pi Green LED</text>
<text x="218.5" y="83.2">Q4</text>
<text x="225.5" y="79.7">R32</text>
<text x="230.7" y="79.7">1K3</text>
<text x="37.9" y="85">BR-350MLH-2P</text>
<text x="76.5" y="85">RL3</text>
<text x="76.5" y="86.7">MS05-1A8-75D</text>
<text x="99.3" y="85">MMBT2222LT1G</text>
<text x="104.6" y="88.5">R33</text>
<text x="111.6" y="88.5">1K3 Relay2</text>
<text x="157.1" y="85">BR-350MLH-2P</text>
<text x="195.7" y="85">RL4</text>
<text x="195.7" y="86.7">MS05-1A8-75D</text>
<text x="218.5" y="85">MMBT2222LT1G</text>
<text x="223.7" y="88.5">R34</text>
<text x="230.7" y="88.5">1K3 Relay3</text>
<text x="59" y="90.2">J12 JUMPER</text>
<text x="178.2" y="90.2">J13 JUMPER</text>
<text x="62.5" y="104.3">RT5</text>
<text x="62.5" y="106">NTC-10D-7</text>
<text x="94" y="106">D7</text>
<text x="106.3" y="102.5">R35</text>
<text x="111.6" y="102.5">24R/3216</text>
<text x="181.7" y="104.3">RT6</text>
<text x="181.7" y="106">NTC-10D-7</text>
<text x="213.2" y="106">D8</text>
<text x="225.5" y="102.5">R36</text>
<text x="230.7" y="102.5">24R/3216</text>
<text x="94" y="111.3">3pi Green LED</text>
<text x="106.3" y="111.3">R37</text>
<text x="111.6" y="111.3">1K3</text>
<text x="213.2" y="111.3">3pi Green LED</text>
<text x="225.5" y="111.3">R38</text>
<text x="230.7" y="111.3">1K3</text>
<text x="37.9" y="114.8">J14</text>
<text x="37.9" y="116.5">BR-350MLH-2P</text>
<text x="76.5" y="116.5">RL5</text>
<text x="76.5" y="118.3">MS05-1A8-75D</text>
<text x="99.3" y="114.8">Q5</text>
<text x="99.3" y="116.5">MMBT2222LT1G</text>
<text x="157.1" y="114.8">J15</text>
<text x="157.1" y="116.5">BR-350MLH-2P</text>
<text x="195.7" y="116.5">RL6</text>
<text x="195.7" y="118.3">MS05-1A8-75D</text>
<text x="218.5" y="114.8">Q6</text>
<text x="218.5" y="116.5">MMBT2222LT1G</text>
<text x="59" y="121.8">J16 JUMPER</text>
<text x="104.6" y="120">R39</text>
<text x="111.6" y="120">1K3 Relay4</text>
<text x="178.2" y="121.8">J17 JUMPER</text>
<text x="223.7" y="120">R40</text>
<text x="230.7" y="120">1K3 Relay5</text>
<text x="62.5" y="135.8">RT7</text>
<text x="62.5" y="137.6">NTC-10D-7</text>
<text x="94" y="137.6">D9</text>
<text x="106.3" y="134">R41</text>
<text x="111.6" y="134">24R/3216</text>
<text x="181.7" y="135.8">RT8</text>
<text x="181.7" y="137.6">NTC-10D-7</text>
<text x="213.2" y="137.6">D10</text>
<text x="225.5" y="134">R42</text>
<text x="230.7" y="134">24R/3216</text>
<text x="94" y="142.8">3pi Green LED</text>
<text x="106.3" y="142.8">R43</text>
<text x="111.6" y="142.8">1K3</text>
<text x="213.2" y="142.8">3pi Green LED</text>
<text x="225.5" y="142.8">R44</text>
<text x="230.7" y="142.8">1K3</text>
<text x="37.9" y="146.3">J18</text>
<text x="37.9" y="148.1">BR-350MLH-2P</text>
<text x="76.5" y="148.1">RL7</text>
<text x="76.5" y="149.8">MS05-1A8-75D</text>
<text x="99.3" y="146.3">Q7</text>
<text x="99.3" y="148.1">MMBT2222LT1G</text>
<text x="157.1" y="146.3">J19</text>
<text x="157.1" y="148.1">BR-350MLH-2P</text>
<text x="195.7" y="148.1">RL8</text>
<text x="195.7" y="149.8">MS05-1A8-75D</text>
<text x="218.5" y="146.3">Q8</text>
<text x="218.5" y="148.1">MMBT2222LT1G</text>
<text x="59" y="153.3">J20 JUMPER</text>
<text x="104.6" y="151.6">R45</text>
<text x="111.6" y="151.6">1K3 Relay6</text>
<text x="178.2" y="153.3">J21 JUMPER</text>
<text x="223.7" y="151.6">R46</text>
<text x="230.7" y="151.6">1K3 Relay7</text>
</g>
<g font-size="1.6">
<text x="44.4" y="44.6">1</text>
<text x="74.4" y="44.6">7</text>
<text x="84.7" y="44.6">3</text>
<text x="91.9" y="44.6">1</text>
<text x="102.3" y="44.6">2</text>
<text x="122.1" y="43.6">RL+5V</text>
<text x="163.6" y="44.6">1</text>
<text x="193.6" y="44.6">7</text>
<text x="203.9" y="44.6">3</text>
<text x="212.8" y="44.6">1</text>
<text x="223.2" y="44.6">2</text>
<text x="243" y="43.6">RL+5V</text>
<text x="44.4" y="48.2">2</text>
<text x="74.4" y="49.9">1</text>
<text x="84.7" y="49.9">5</text>
<text x="90.2" y="49.9">3</text>
<text x="97" y="49.9">2</text>
<text x="122.1" y="50.6">RLGND</text>
<text x="163.6" y="48.2">2</text>
<text x="193.6" y="49.9">1</text>
<text x="203.9" y="49.9">5</text>
<text x="211.1" y="49.9">3</text>
<text x="217.9" y="49.9">2</text>
<text x="243" y="50.6">RLGND</text>
<text x="93.7" y="55.9" transform="rotate(-90 93.7 55.9)">1</text>
<text x="214.6" y="55.9" transform="rotate(-90 214.6 55.9)">1</text>
<text x="58.6" y="60.4">1</text>
<text x="63.7" y="60.4">2</text>
<text x="69.5" y="61.2">Common</text>
<text x="177.8" y="60.4">1</text>
<text x="182.9" y="60.4">2</text>
<text x="188.7" y="61.2">Common</text>
<text x="44.4" y="76.2">1</text>
<text x="74.4" y="76.2">7</text>
<text x="84.7" y="76.2">3</text>
<text x="93.7" y="76.2">1</text>
<text x="104" y="76.2">2</text>
<text x="123.8" y="75.2">RL+5V</text>
<text x="163.6" y="76.2">1</text>
<text x="193.6" y="76.2">7</text>
<text x="203.9" y="76.2">3</text>
<text x="212.8" y="76.2">1</text>
<text x="223.2" y="76.2">2</text>
<text x="243" y="75.2">RL+5V</text>
<text x="44.4" y="79.7">2</text>
<text x="74.4" y="81.4">1</text>
<text x="84.7" y="81.4">5</text>
<text x="91.9" y="81.4">3</text>
<text x="98.8" y="81.4">2</text>
<text x="123.8" y="82.2">RLGND</text>
<text x="163.6" y="79.7">2</text>
<text x="193.6" y="81.4">1</text>
<text x="203.9" y="81.4">5</text>
<text x="211.1" y="81.4">3</text>
<text x="217.9" y="81.4">2</text>
<text x="243" y="82.2">RLGND</text>
<text x="95.4" y="87.5" transform="rotate(-90 95.4 87.5)">1</text>
<text x="214.6" y="87.5" transform="rotate(-90 214.6 87.5)">1</text>
<text x="58.6" y="92">1</text>
<text x="63.7" y="92">2</text>
<text x="69.5" y="92.7">Common</text>
<text x="177.8" y="92">1</text>
<text x="182.9" y="92">2</text>
<text x="188.7" y="92.7">Common</text>
<text x="44.4" y="107.7">1</text>
<text x="74.4" y="107.7">7</text>
<text x="84.7" y="107.7">3</text>
<text x="93.7" y="107.7">1</text>
<text x="104" y="107.7">2</text>
<text x="123.8" y="106.7">RL+5V</text>
<text x="163.6" y="107.7">1</text>
<text x="193.6" y="107.7">7</text>
<text x="203.9" y="107.7">3</text>
<text x="212.8" y="107.7">1</text>
<text x="223.2" y="107.7">2</text>
<text x="243" y="106.7">RL+5V</text>
<text x="44.4" y="111.3">2</text>
<text x="74.4" y="113">1</text>
<text x="84.7" y="113">5</text>
<text x="91.9" y="113">3</text>
<text x="98.8" y="113">2</text>
<text x="123.8" y="113.7">RLGND</text>
<text x="163.6" y="111.3">2</text>
<text x="193.6" y="113">1</text>
<text x="203.9" y="113">5</text>
<text x="211.1" y="113">3</text>
<text x="217.9" y="113">2</text>
<text x="243" y="113.7">RLGND</text>
<text x="95.4" y="119" transform="rotate(-90 95.4 119)">1</text>
<text x="214.6" y="119" transform="rotate(-90 214.6 119)">1</text>
<text x="58.6" y="123.5">1</text>
<text x="63.7" y="123.5">2</text>
<text x="69.5" y="124.2">Common</text>
<text x="177.8" y="123.5">1</text>
<text x="182.9" y="123.5">2</text>
<text x="188.7" y="124.2">Common</text>
<text x="44.4" y="139.3">1</text>
<text x="44.4" y="142.8">2</text>
<text x="74.4" y="139.3">7</text>
<text x="84.7" y="139.3">3</text>
<text x="93.7" y="139.3">1</text>
<text x="104" y="139.3">2</text>
<text x="123.8" y="138.3">RL+5V</text>
<text x="163.6" y="139.3">1</text>
<text x="163.6" y="142.8">2</text>
<text x="193.6" y="139.3">7</text>
<text x="203.9" y="139.3">3</text>
<text x="212.8" y="139.3">1</text>
<text x="223.2" y="139.3">2</text>
<text x="243" y="138.3">RL+5V</text>
<text x="74.4" y="144.5">1</text>
<text x="84.7" y="144.5">5</text>
<text x="91.9" y="144.5">3</text>
<text x="98.8" y="144.5">2</text>
<text x="123.8" y="145.3">RLGND</text>
<text x="193.6" y="144.5">1</text>
<text x="203.9" y="144.5">5</text>
<text x="211.1" y="144.5">3</text>
<text x="217.9" y="144.5">2</text>
<text x="243" y="145.3">RLGND</text>
<text x="58.6" y="155.1">1</text>
<text x="63.7" y="155.1">2</text>
<text x="69.5" y="155.8">Common</text>
<text x="95.4" y="150.5" transform="rotate(-90 95.4 150.5)">1</text>
<text x="177.8" y="155.1">1</text>
<text x="182.9" y="155.1">2</text>
<text x="188.7" y="155.8">Common</text>
<text x="214.6" y="150.5" transform="rotate(-90 214.6 150.5)">1</text>
<text x="215" y="176.1">Title</text>
<text x="215" y="181.4">Size</text>
<text x="216.7" y="183.1">B</text>
<text x="222" y="181.4">Document Number</text>
<text x="223.7" y="183.1">Relay Output Module :Relay Output Circuit</text>
<text x="272.8" y="181.4">Rev</text>
<text x="274.5" y="183.1">1.0</text>
<text x="215" y="186.6">Date:</text>
<text x="224.1" y="186.6">Monday, August 03, 2015</text>
<text x="250" y="186.6">Sheet</text>
<text x="258.8" y="186.6">2</text>
<text x="264.1" y="186.6">of</text>
<text x="269.3" y="186.6">3</text>
</g>
<g font-size="1.6" fill="#f00">
<text x="122.4" y="57.8">Relay0</text>
<text x="243.4" y="57.8">Relay1</text>
<text x="94.4" y="60.4">Relay_Ind0</text>
<text x="122.1" y="61.2">Relay_Ind0</text>
<text x="215.3" y="60.4">Relay_Ind1</text>
<text x="243" y="61.2">Relay_Ind1</text>
<text x="124.2" y="89.4">Relay2</text>
<text x="243.4" y="89.4">Relay3</text>
<text x="96.2" y="92">Relay_Ind2</text>
<text x="123.8" y="92.7">Relay_Ind2</text>
<text x="215.3" y="92">Relay_Ind3</text>
<text x="243" y="92.7">Relay_Ind3</text>
<text x="96.2" y="123.5">Relay_Ind4</text>
<text x="123.8" y="124.2">Relay_Ind4</text>
<text x="124.2" y="120.9">Relay4</text>
<text x="215.3" y="123.5">Relay_Ind5</text>
<text x="243" y="124.2">Relay_Ind5</text>
<text x="243.4" y="120.9">Relay5</text>
<text x="96.2" y="155.1">Relay_Ind6</text>
<text x="123.8" y="155.8">Relay_Ind6</text>
<text x="124.2" y="152.5">Relay6</text>
<text x="215.3" y="155.1">Relay_Ind7</text>
<text x="243" y="155.8">Relay_Ind7</text>
<text x="243.4" y="152.5">Relay7</text>
</g>
<g font-size="1.3">
<text x="41.5" y="20">5</text>
<text x="94" y="20">4</text>
<text x="146.6" y="20">3</text>
<text x="199.2" y="20">2</text>
<text x="251.8" y="20">1</text>
<text x="13.9" y="42.4">D</text>
<text x="278.5" y="42.4">D</text>
<text x="13.9" y="84">C</text>
<text x="278.5" y="84">C</text>
<text x="13.9" y="125.7">B</text>
<text x="278.5" y="125.7">B</text>
<text x="13.9" y="167.3">A</text>
<text x="278.5" y="167.3">A</text>
<text x="41.5" y="188.3">5</text>
<text x="94" y="188.3">4</text>
<text x="146.6" y="188.3">3</text>
<text x="199.2" y="188.3">2</text>
<text x="251.8" y="188.3">1</text>
</g>
</svg>
